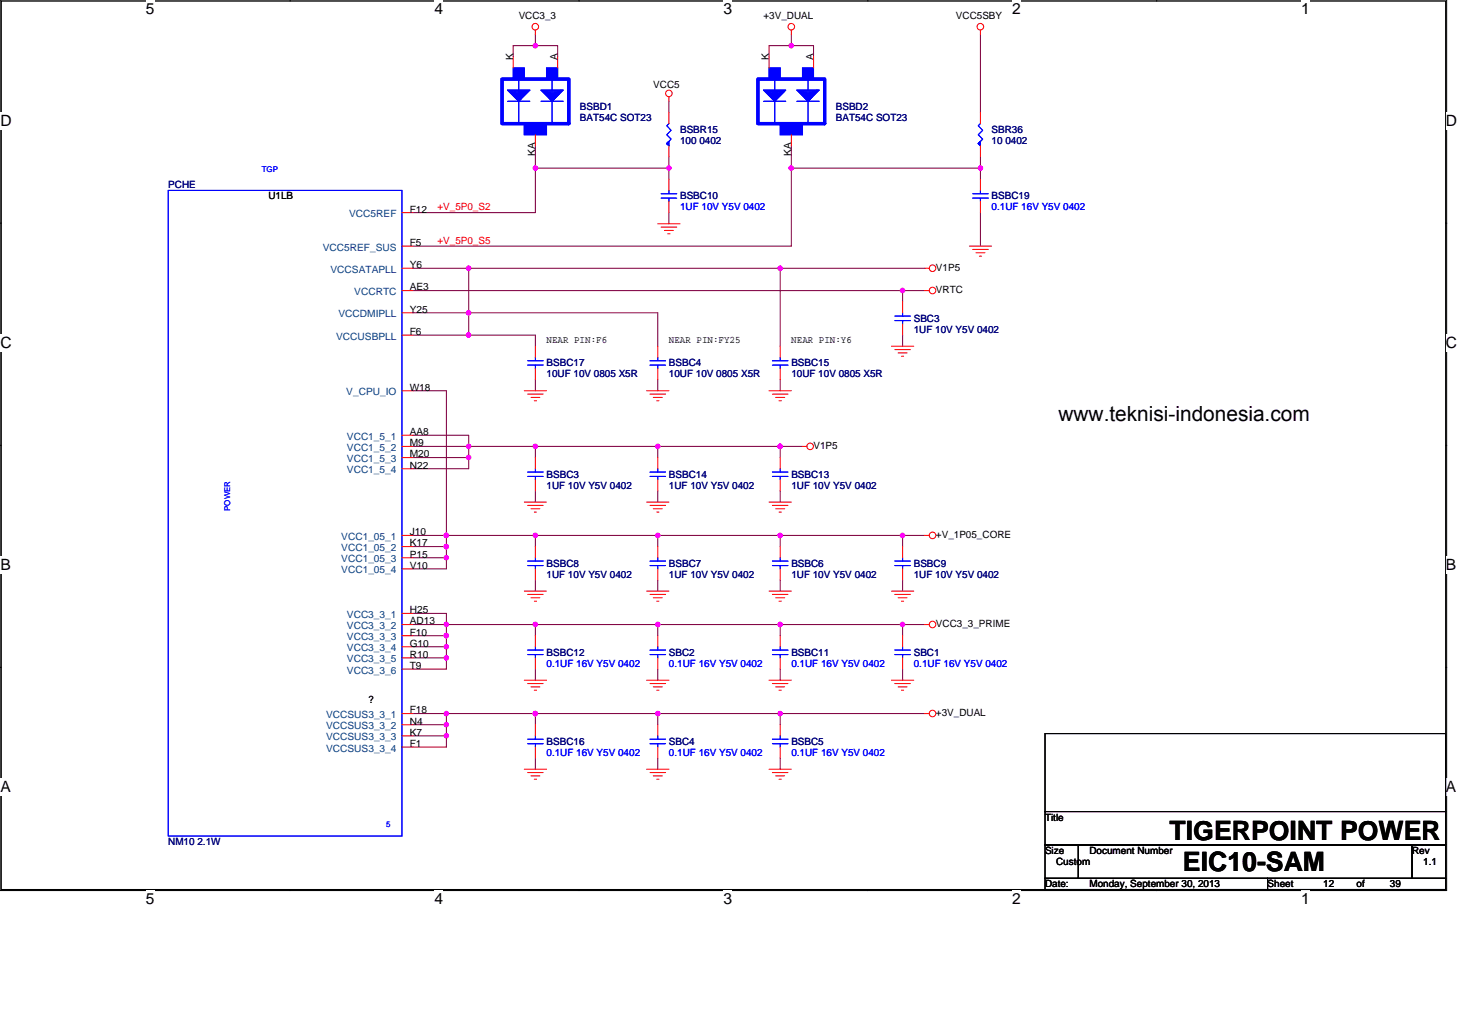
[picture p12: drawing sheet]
<svg xmlns="http://www.w3.org/2000/svg" width="297mm" height="210mm" viewBox="0 0 297 210" stroke-linecap="round" stroke-linejoin="round" font-family="sans-serif">
<path d="M0 0h293.9v180.8h-293.9zM.3 .2h293.4v180.4h-293.4z" fill="none" stroke="#000" stroke-width=".21"/>
<g fill="#fff">
<path d="M29.6 .1h1.8v3.5h-1.8z"/>
<path d="M29.6 180.8h1.8v3.5h-1.8z"/>
</g>
<path d="M58.9 0v.2M58.9 180.6v.3" fill="none" stroke="#000" stroke-width=".21"/>
<g fill="#fff">
<path d="M88.3 .1h1.7v3.5h-1.7z"/>
<path d="M88.3 180.8h1.7v3.5h-1.7z"/>
</g>
<path d="M117.6 0v.2M117.6 180.6v.3" fill="none" stroke="#000" stroke-width=".21"/>
<g fill="#fff">
<path d="M147 .1h1.7v3.5h-1.7z"/>
<path d="M147 180.8h1.7v3.5h-1.7z"/>
</g>
<path d="M176.3 0v.2M176.3 180.6v.3" fill="none" stroke="#000" stroke-width=".21"/>
<g fill="#fff">
<path d="M205.7 .1h1.7v3.5h-1.7z"/>
<path d="M205.7 180.8h1.7v3.5h-1.7z"/>
</g>
<path d="M235 0v.2M235 180.6v.3" fill="none" stroke="#000" stroke-width=".21"/>
<g fill="#fff">
<path d="M264.3 .1h1.8v3.5h-1.8z"/>
<path d="M264.3 180.8h1.8v3.5h-1.8z"/>
<path d="M.1 22.8h2.3v3.5h-2.3z"/>
<path d="M293.8 22.8h2.3v3.5h-2.3z"/>
<path d="M.1 67.9h2.3v3.5h-2.3z"/>
<path d="M293.8 67.9h2.3v3.5h-2.3z"/>
</g>
<path d="M0 45.3h.3M293.7 45.3h.2" fill="none" stroke="#000" stroke-width=".21"/>
<g fill="#fff">
<path d="M.1 113h2.1v3.5h-2.1z"/>
<path d="M293.8 113h2.1v3.5h-2.1z"/>
</g>
<path d="M0 90.4h.3M293.7 90.4h.2" fill="none" stroke="#000" stroke-width=".21"/>
<g fill="#fff">
<path d="M.1 158.1h2.1v3.5h-2.1z"/>
<path d="M293.7 158.1h2.2v3.5h-2.2z"/>
</g>
<path d="M0 135.5h.3M293.7 135.5h.2M212.3 149h81.4v15.8h-81.4zM212.3 178.4h45.2v2.2h-45.2zM212.3 164.8h81.4v6.8h-81.4zM212.3 171.6h6.8v6.8h-6.8zM219.1 171.6h67.8v6.8h-67.8zM257.5 178.4h36.2v2.2h-36.2zM286.9 171.6h6.8v6.8h-6.8z" fill="none" stroke="#000" stroke-width=".21"/>
<g fill="none" stroke="#800040" stroke-width=".21">
<path d="M108.8 9.3h4.5v2.2M108.8 7v2.3M108.8 9.3h-4.5v2.2M160.8 9.3h4.5v2.2M160.8 7v2.3M160.8 9.3h-4.6v2.2M199.2 7v15.8M108.8 34.1v9.1h-24.9M108.8 29.6v4.5M108.8 34.1h27.1M135.9 20.6v2.2M135.9 31.9v2.2"/>
<path d="M135.9 34.1v2.3M160.8 34.1h38.4M160.8 34.1v15.9h-76.9M160.8 29.6v4.5M199.2 34.1v2.3M199.2 31.9v2.2M83.9 59h99.5v2.3M83.9 54.5h11.3v9h38.4v6.8M95.2 54.5h63.3M135.9 43.2v2.2M158.5 54.5v15.8M158.5 54.5h29.4"/>
<path d="M183.4 59h4.5M199.2 43.2v6.8M83.9 68.1h11.3M83.9 63.5h11.3v4.6M83.9 79.4h6.8v29.3M95.2 68.1h13.6v2.2M108.8 77.1v2.3M133.6 77.1v2.3M158.5 77.1v2.3M183.4 68.1v2.2M83.9 92.9h11.3M83.9 88.4h11.3v2.3"/>
<path d="M83.9 90.7h11.3M95.2 90.7h13.6v2.2M95.2 92.9v2.3h-11.3M95.2 90.7v2.2M108.8 90.7h24.8M108.8 99.7v2.3M133.6 90.7h24.9M133.6 99.7v2.3M133.6 90.7v2.2M158.5 90.7h4.5M158.5 99.7v2.3M158.5 90.7v2.2"/>
<path d="M83.9 111h6.8M83.9 113.3h6.8M83.9 108.7h6.8M90.7 108.7h18.1v2.3M90.7 113.3v2.2h-6.8M90.7 108.7v2.3M90.7 111v2.3M108.8 117.8v2.2M108.8 108.7h24.8v2.3M133.6 108.7h24.9v2.3M133.6 117.8v2.2M158.5 117.8v2.2"/>
<path d="M158.5 108.7h24.9v2.3M183.4 108.7h4.5M183.4 117.8v2.2M83.9 124.6h6.8v2.2M83.9 126.8h6.8M83.9 133.6h6.8M83.9 131.3h6.8M83.9 129.1h6.8M90.7 126.8h42.9M90.7 129.1v2.2M90.7 133.6v2.3h-6.8M90.7 131.3v2.3"/>
<path d="M90.7 126.8v2.3M108.8 135.9v2.2M108.8 126.8v2.3M133.6 126.8h24.9M133.6 135.9v2.2M133.6 126.8v2.3M158.5 135.9v2.2M158.5 126.8v2.3M158.5 126.8h24.9M183.4 135.9v2.2M183.4 126.8v2.3M183.4 126.8h4.5"/>
<path d="M83.9 147.2h6.8M83.9 149.4h6.8M83.9 144.9h6.8M90.7 144.9h18.1M90.7 149.4v2.3h-6.8M90.7 144.9v2.3M90.7 147.2v2.2M108.8 153.9v2.3M108.8 144.9v2.3M108.8 144.9h24.8M133.6 144.9h24.9M133.6 153.9v2.3"/>
<path d="M133.6 144.9v2.3M158.5 153.9v2.3M158.5 144.9v2.3M158.5 144.9h29.4"/>
</g>
<g fill="#f0f" stroke="#f0f" stroke-width=".21">
<circle cx="90.7" cy="113.2" r=".43"/>
<circle cx="95.2" cy="68" r=".44"/>
<circle cx="90.7" cy="111" r=".44"/>
<circle cx="90.7" cy="108.7" r=".44"/>
<circle cx="90.7" cy="133.6" r=".44"/>
<circle cx="90.7" cy="149.4" r=".44"/>
<circle cx="183.4" cy="108.7" r=".45"/>
<circle cx="160.8" cy="9.3" r=".45"/>
<circle cx="108.8" cy="9.3" r=".45"/>
<circle cx="90.7" cy="131.3" r=".44"/>
<circle cx="90.7" cy="129.1" r=".44"/>
<circle cx="183.4" cy="59" r=".45"/>
<circle cx="95.2" cy="92.9" r=".45"/>
<circle cx="95.2" cy="90.6" r=".44"/>
<circle cx="90.7" cy="126.8" r=".44"/>
<circle cx="90.7" cy="147.2" r=".43"/>
<circle cx="108.8" cy="144.9" r=".45"/>
<circle cx="90.7" cy="144.9" r=".44"/>
<circle cx="95.2" cy="63.5" r=".45"/>
<circle cx="95.2" cy="54.5" r=".45"/>
<circle cx="135.9" cy="34.1" r=".43"/>
<circle cx="108.8" cy="34.1" r=".44"/>
<circle cx="133.6" cy="126.8" r=".45"/>
<circle cx="183.4" cy="126.8" r=".45"/>
<circle cx="158.5" cy="126.8" r=".44"/>
<circle cx="158.5" cy="144.9" r=".44"/>
<circle cx="108.8" cy="108.7" r=".45"/>
<circle cx="133.6" cy="108.7" r=".45"/>
<circle cx="158.5" cy="108.7" r=".44"/>
<circle cx="108.8" cy="126.8" r=".45"/>
<circle cx="158.5" cy="90.6" r=".43"/>
<circle cx="158.5" cy="54.5" r=".44"/>
<circle cx="133.6" cy="90.6" r=".44"/>
<circle cx="133.6" cy="144.9" r=".45"/>
<circle cx="108.8" cy="90.6" r=".44"/>
<circle cx="199.2" cy="34.1" r=".44"/>
<circle cx="160.8" cy="34.1" r=".44"/>
</g>
<g fill="none" stroke="#f00" stroke-width=".21">
<path d="M104.3 11.5v2.3M108.8 6.1v.9M113.3 11.5v2.3M135.9 19.7v.9M156.2 11.5v2.3M160.8 6.1v.9M165.3 11.5v2.3M199.2 6.1v.9M108.8 27.4v2.2M135.9 22.8v2.3M135.9 29.6v2.3M135.9 36.4v2.3"/>
<path d="M160.8 27.4v2.2M199.2 22.8v2.3M199.2 29.6v2.3M199.2 36.4v2.3M81.7 59h2.2M81.7 54.5h2.2M81.7 50h2.2M81.7 43.2h2.2M133.6 45.4h4.6M134.3 46.1h3.2M135 46.8h1.8M135.7 47.5h.4"/>
<path d="M135.9 40.9v2.3M187.9 59h.9M187.9 54.5h.9M197 50h4.5M197.6 50.7h3.2M198.3 51.3h1.8M199 52h.4M199.2 40.9v2.3M81.7 79.4h2.2M81.7 68.1h2.2M81.7 63.5h2.2M106.5 79.4h4.5"/>
<path d="M108.8 70.3v2.3M108.8 74.8v2.3M131.4 79.4h4.5M133.6 70.3v2.3M133.6 74.8v2.3M156.2 79.4h4.6M158.5 70.3v2.3M158.5 74.8v2.3M181.1 70.3h4.5M181.8 71h3.2M182.5 71.7h1.8M183.2 72.3h.4"/>
<path d="M183.4 61.3v2.2M183.4 65.8v2.3M81.7 90.7h2.2M81.7 92.9h2.2M81.7 95.2h2.2M81.7 88.4h2.2M107.2 80h3.2M107.9 80.7h1.8M108.6 81.4h.4M108.8 92.9v2.3M108.8 97.4v2.3M132.1 80h3.1"/>
<path d="M132.7 80.7h1.9M133.4 81.4h.5M133.6 92.9v2.3M133.6 97.4v2.3M156.9 80h3.2M157.6 80.7h1.8M158.3 81.4h.4M158.5 92.9v2.3M158.5 97.4v2.3M163 90.7h.9M81.7 115.5h2.2M81.7 113.3h2.2"/>
<path d="M81.7 111h2.2M81.7 108.7h2.2M106.5 102h4.5M107.2 102.6h3.2M107.9 103.3h1.8M108.6 104h.4M108.8 111v2.3M108.8 115.5v2.3M131.4 102h4.5M132.1 102.6h3.1M132.7 103.3h1.9M133.4 104h.5"/>
<path d="M133.6 111v2.3M133.6 115.5v2.3M156.2 102h4.6M156.9 102.6h3.2M157.6 103.3h1.8M158.3 104h.4M158.5 111v2.3M158.5 115.5v2.3M183.4 111v2.3M183.4 115.5v2.3M187.9 108.7h.9M81.7 135.9h2.2"/>
<path d="M81.7 133.6h2.2M81.7 131.3h2.2M81.7 129.1h2.2M81.7 126.8h2.2M81.7 124.6h2.2M106.5 138.1h4.5M106.5 120h4.5M107.2 138.8h3.2M107.2 120.7h3.2M107.9 139.5h1.8M107.9 121.4h1.8M108.6 122.1h.4"/>
<path d="M108.8 129.1v2.2M108.8 133.6v2.3M131.4 138.1h4.5M131.4 120h4.5M132.1 138.8h3.1M132.1 120.7h3.1M132.7 139.5h1.9M132.7 121.4h1.9M133.4 122.1h.5M133.6 129.1v2.2M133.6 133.6v2.3M156.2 138.1h4.6"/>
<path d="M156.2 120h4.6M156.9 138.8h3.2M156.9 120.7h3.2M157.6 139.5h1.8M157.6 121.4h1.8M158.3 122.1h.4M158.5 129.1v2.2M158.5 133.6v2.3M181.1 138.1h4.5M181.1 120h4.5M181.8 138.8h3.2M181.8 120.7h3.2"/>
<path d="M182.5 139.5h1.8M182.5 121.4h1.8M183.2 122.1h.4M183.4 129.1v2.2M183.4 133.6v2.3M187.9 126.8h.9M81.7 151.7h2.2M81.7 149.4h2.2M81.7 147.2h2.2M81.7 144.9h2.2M106.5 156.2h4.5M107.2 156.9h3.2"/>
<path d="M107.9 157.6h1.8M108.6 140.2h.4M108.6 158.2h.4M108.8 147.2v2.2M108.8 151.7v2.2M131.4 156.2h4.5M132.1 156.9h3.1M132.7 157.6h1.9M133.4 140.2h.5M133.4 158.2h.5M133.6 147.2v2.2M133.6 151.7v2.2"/>
<path d="M156.2 156.2h4.6M156.9 156.9h3.2M157.6 157.6h1.8M158.3 140.2h.4M158.3 158.2h.4M158.5 147.2v2.2M158.5 151.7v2.2M183.2 140.2h.4M187.9 144.9h.9"/>
<circle cx="108.8" cy="5.4" r=".67"/>
<circle cx="135.9" cy="19" r=".67"/>
<circle cx="160.8" cy="5.4" r=".67"/>
<circle cx="199.2" cy="5.4" r=".67"/>
<circle cx="189.5" cy="59" r=".67"/>
<circle cx="189.5" cy="54.5" r=".67"/>
<circle cx="164.6" cy="90.6" r=".67"/>
<circle cx="189.5" cy="108.7" r=".67"/>
<circle cx="189.5" cy="126.8" r=".67"/>
<circle cx="189.5" cy="144.9" r=".67"/>
</g>
<g fill="none" stroke="#00f" stroke-width=".21">
<path d="M103.1 18.3h4.6l-2.3 2.3zM103.4 18.3l2 2.3M103.6 18.3l1.8 2.3M103.8 18.3l1.6 2.3M104 18.3l1.4 2.3M104.3 18.3l1.1 2.3M104.5 18.3l.9 2.3M104.7 18.3l.7 2.3M104.9 18.3l.5 2.3M105.2 18.3l.2 2.3M105.4 16.1v4.5M105.6 18.3l-.2 2.3"/>
<path d="M105.9 18.3l-.5 2.3M106.1 18.3l-.7 2.3M106.3 18.3l-.9 2.3M106.5 18.3l-1.1 2.3M106.7 18.3l-1.3 2.3M107 18.3l-1.6 2.3M107.2 18.3l-1.8 2.3M107.4 18.3l-2 2.3M109.9 18.3h4.5l-2.2 2.3zM110.1 18.3l2.1 2.3M110.4 18.3l1.8 2.3M110.6 18.3l1.6 2.3"/>
<path d="M110.8 18.3l1.4 2.3M111 18.3l1.2 2.3M111.3 18.3l.9 2.3M111.5 18.3l.7 2.3M111.7 18.3l.5 2.3M111.9 18.3l.3 2.3M112.2 16.1v4.5M112.4 18.3l-.2 2.3M112.6 18.3l-.4 2.3M112.9 18.3l-.7 2.3M113.1 18.3l-.9 2.3M113.3 18.3l-1.1 2.3"/>
<path d="M113.5 18.3l-1.3 2.1 1.5-2.1M114 18.3l-1.8 2.3M114.2 18.3l-2 2.3M155.1 18.3h4.5l-2.2 2.3zM155.3 18.3l2.1 2.3M155.6 18.3l1.8 2.3M155.8 18.3l1.6 2.3M156 18.3l1.4 2.3M156.2 18.3l1.2 2.3M156.5 18.3l.9 2.3M156.7 18.3l.7 2.3M156.9 18.3l.5 2.3"/>
<path d="M157.2 18.3l.2 2.3M157.4 16.1v4.5M157.6 18.3l-.2 2.3M157.8 18.3l-.4 2.3M158.1 18.3l-.7 2.3M158.3 18.3l-.9 2.3M158.5 18.3l-1.1 2.3M158.7 18.3l-1.3 2.3M159 18.3l-1.6 2.3M159.2 18.3l-1.8 2.3M159.4 18.3l-2 2.3M161.9 18.3h4.5l-2.2 2.3z"/>
<path d="M162.1 18.3l2.1 2.3M162.4 18.3l1.8 2.3M162.6 18.3l1.6 2.3M162.8 18.3l1.4 2.3M163 18.3l1.2 2.3M163.3 18.3l.9 2.3M163.5 18.3l.7 2.3M163.7 18.3l.5 2.3M163.9 18.3l.3 2.3M164.2 16.1v4.5M164.4 18.3l-.2 2.3M164.6 18.3l-.4 2.3"/>
<path d="M164.8 18.3l-.6 2.3M165.1 18.3l-.9 2.3M165.3 18.3l-1.1 2.3M165.5 18.3l-1.3 2.1 1.6-2.1M166 18.3l-1.8 2.3M166.2 18.3l-2 2.3M34.2 38.7h47.5v131.1h-47.5zM103.1 20.6h4.6M105.4 20.6v4.5M109.9 20.6h4.5M112.2 20.6v4.5M134.3 39.3h3.2"/>
<path d="M135.9 38.7v.6M135.9 25.1l-.4 .4 .9 1-.9 .9 .9 .9-.9 .9 .4 .4M155.1 20.6h4.5M157.4 20.6v4.5M161.9 20.6h4.5M164.2 20.6v4.5M197.6 39.3h3.2M199.2 25.1l-.4 .4 .9 1-.9 .9 .9 .9-.9 .9 .4 .4M199.2 38.7v.6M134.3 40.2h3.2M135.9 40.2v.7M197.6 40.2h3.2"/>
<path d="M199.2 40.2v.7M107.2 74.1h3.2M107.2 73.3h3.2M108.8 74.1v.7M108.8 72.6v.7M132.1 73.3h3.1M132.1 74.1h3.1M133.6 74.1v.7M133.6 72.6v.7M156.9 73.3h3.2M156.9 74.1h3.2M158.5 74.1v.7"/>
<path d="M158.5 72.6v.7M181.8 65.1h3.2M181.8 64.2h3.2M183.4 65.1v.7M183.4 63.5v.7M107.2 96.8h3.2M107.2 95.9h3.2M108.8 96.8v.6M108.8 95.2v.7M132.1 95.9h3.1M132.1 96.8h3.1M133.6 96.8v.6"/>
<path d="M133.6 95.2v.7M156.9 95.9h3.2M156.9 96.8h3.2M158.5 96.8v.6M158.5 95.2v.7M107.2 114.9h3.2M107.2 113.9h3.2M108.8 114.9v.6M108.8 113.3v.6M132.1 113.9h3.1M132.1 114.9h3.1M133.6 114.9v.6"/>
<path d="M133.6 113.3v.6M156.9 113.9h3.2M156.9 114.9h3.2M158.5 114.9v.6M158.5 113.3v.6M181.8 114.9h3.2M181.8 113.9h3.2M183.4 114.9v.6M183.4 113.3v.6M107.2 132.9h3.2M107.2 132h3.2M108.8 132.9v.7"/>
<path d="M108.8 131.3v.7M132.1 132h3.1M132.1 132.9h3.1M133.6 132.9v.7M133.6 131.3v.7M156.9 132h3.2M156.9 132.9h3.2M158.5 132.9v.7M158.5 131.3v.7M181.8 132.9h3.2M181.8 132h3.2M183.4 132.9v.7"/>
<path d="M183.4 131.3v.7M107.2 151h3.2M107.2 150.1h3.2M108.8 151v.7M108.8 149.4v.7M132.1 150.1h3.1M132.1 151h3.1M133.6 151v.7M133.6 149.4v.7M156.9 150.1h3.2M156.9 151h3.2M158.5 151v.7"/>
<path d="M158.5 149.4v.7"/>
</g>
<g fill="#00f" stroke="#00f" stroke-width=".21">
<path d="M198.8 29.2l.4-.5v.9l-.4-.4 .4-.5z" fill-rule="evenodd"/>
<path d="M198.8 29.2l.4-.5v.9l-.4-.4 .4-.5z" fill-rule="evenodd"/>
<path d="M160.8 25.1h2.2v2.3h-2.2z" fill-rule="evenodd"/>
<path d="M163 13.8h2.3v2.3h-2.3z" fill-rule="evenodd"/>
<path d="M156.2 13.8h2.3v2.3h-2.3z" fill-rule="evenodd"/>
<path d="M158.5 25.1h2.3v2.3h-2.3z" fill-rule="evenodd"/>
<path d="M160.8 25.1h2.2v2.3h-2.2z" fill-rule="evenodd"/>
<path d="M163 13.8h2.3v2.3h-2.3z" fill-rule="evenodd"/>
<path d="M156.2 13.8h2.3v2.3h-2.3z" fill-rule="evenodd"/>
<path d="M158.5 25.1h2.3v2.3h-2.3z" fill-rule="evenodd"/>
<path d="M135.5 29.2l.4-.5v.9l-.4-.4 .4-.5z" fill-rule="evenodd"/>
<path d="M135.5 29.2l.4-.5v.9l-.4-.4 .4-.5z" fill-rule="evenodd"/>
<path d="M108.8 25.1h2.2v2.3h-2.2z" fill-rule="evenodd"/>
<path d="M111 13.8h2.3v2.3h-2.3z" fill-rule="evenodd"/>
<path d="M104.3 13.8h2.2v2.3h-2.2z" fill-rule="evenodd"/>
<path d="M106.5 25.1h2.3v2.3h-2.3z" fill-rule="evenodd"/>
<path d="M108.8 25.1h2.2v2.3h-2.2z" fill-rule="evenodd"/>
<path d="M111 13.8h2.3v2.3h-2.3z" fill-rule="evenodd"/>
<path d="M104.3 13.8h2.2v2.3h-2.2z" fill-rule="evenodd"/>
<path d="M106.5 25.1h2.3v2.3h-2.3z" fill-rule="evenodd"/>
</g>
<path d="M102 16.1h13.6v9h-13.6zM154 16.1h13.6v9h-13.6z" fill="none" stroke="#00f" stroke-width=".68"/>
<g font-size="5.4">
<text x="237.6" y="170.6">TIGERPOINT POWER</text>
<text x="240.3" y="177">EIC10-SAM</text>
</g>
<text font-size="4.2" x="215.1" y="85.4">www.teknisi-indonesia.com</text>
<g font-size="3.2">
<text x="29.6" y="2.9">5</text>
<text x="88.3" y="2.9">4</text>
<text x="147" y="2.9">3</text>
<text x="205.7" y="2.9">2</text>
<text x="264.3" y="2.9">1</text>
<text x=".1" y="25.6">D</text>
<text x="293.8" y="25.6">D</text>
<text x=".1" y="70.7">C</text>
<text x="293.8" y="70.7">C</text>
<text x=".1" y="115.8">B</text>
<text x="293.8" y="115.8">B</text>
<text x=".1" y="160.9">A</text>
<text x="293.8" y="160.9">A</text>
<text x="29.6" y="183.6">5</text>
<text x="88.3" y="183.6">4</text>
<text x="147" y="183.6">3</text>
<text x="205.7" y="183.6">2</text>
<text x="264.3" y="183.6">1</text>
</g>
<g font-size="2">
<text x="105.4" y="3.9">VCC3_3</text>
<text x="155.1" y="3.9">+3V_DUAL</text>
<text x="194.2" y="3.9">VCC5SBY</text>
<text x="104.2" y="12.2" transform="rotate(-90 104.2 12.2)">K</text>
<text x="113.3" y="12.2" transform="rotate(-90 113.3 12.2)">A</text>
<text x="132.7" y="17.9">VCC5</text>
<text x="156.2" y="12.2" transform="rotate(-90 156.2 12.2)">K</text>
<text x="165.3" y="12.2" transform="rotate(-90 165.3 12.2)">A</text>
<text x="108.8" y="31.7" transform="rotate(-90 108.8 31.7)">KA</text>
<text x="160.8" y="31.7" transform="rotate(-90 160.8 31.7)">KA</text>
<text x="54.5" y="40.5">U1LB</text>
<text x="83.2" y="43.2">F12</text>
<text x="83.2" y="50">F5</text>
<text x="83.2" y="59">AE3</text>
<text x="83.2" y="54.5">Y6</text>
<text x="190.2" y="59.5">VRTC</text>
<text x="190.2" y="54.9">V1P5</text>
<text x="83.2" y="63.5">Y25</text>
<text x="83.2" y="68">F6</text>
<text x="111" y="69.7">NEAR PIN:F6</text>
<text x="135.9" y="69.7">NEAR PIN:FY25</text>
<text x="160.8" y="69.7">NEAR PIN:Y6</text>
<text x="83.2" y="79.3">W18</text>
<text x="83.2" y="88.4">AA8</text>
<text x="83.2" y="90.6">M9</text>
<text x="83.2" y="92.9">M20</text>
<text x="83.2" y="95.2">N22</text>
<text x="165.3" y="91.1">V1P5</text>
<text x="83.2" y="113.2">P15</text>
<text x="83.2" y="111">K17</text>
<text x="83.2" y="108.7">J10</text>
<text x="190.2" y="109.2">+V_1P05_CORE</text>
<text x="83.2" y="115.5">V10</text>
<text x="83.2" y="124.5">H25</text>
<text x="83.2" y="131.3">G10</text>
<text x="83.2" y="129.1">F10</text>
<text x="83.2" y="126.8">AD13</text>
<text x="190.2" y="127.3">VCC3_3_PRIME</text>
<text x="83.2" y="135.8">T9</text>
<text x="83.2" y="133.6">R10</text>
<text x="74.9" y="142.7">?</text>
<text x="83.2" y="149.4">K7</text>
<text x="83.2" y="147.2">N4</text>
<text x="83.2" y="144.9">F18</text>
<text x="190.2" y="145.4">+3V_DUAL</text>
<text x="83.2" y="151.7">F1</text>
<text x="212.3" y="166.6">Title</text>
<text x="212.3" y="173.4">Size</text>
<text x="221.4" y="173.4">Document Number</text>
<text x="286.9" y="173.4">Rev</text>
<text x="214.6" y="175.7">Custom</text>
<text x="289.2" y="175.7">1.1</text>
<text x="212.3" y="180.2">Date:</text>
<text x="221.4" y="180.2">Monday, September 30, 2013</text>
<text x="257.5" y="180.2">Sheet</text>
<text x="268.8" y="180.2">12</text>
<text x="275.6" y="180.2">of</text>
<text x="282.4" y="180.2">39</text>
</g>
<g font-size="2" fill="#000080">
<text x="117.8" y="22.4">BSBD1</text>
<text x="169.8" y="22.4">BSBD2</text>
<text x="117.8" y="24.7">BAT54C SOT23</text>
<text x="138.2" y="26.9">BSBR15</text>
<text x="138.2" y="29.2">100 0402</text>
<text x="169.8" y="24.7">BAT54C SOT23</text>
<text x="201.5" y="26.9">SBR36</text>
<text x="201.5" y="29.2">10 0402</text>
<text x="34.2" y="38.2">PCHE</text>
<text x="138.2" y="40.5">BSBC10</text>
<text x="201.5" y="40.5">BSBC19</text>
<text x="185.6" y="65.3">SBC3</text>
<text x="185.6" y="67.6">1UF 10V Y5V 0402</text>
<text x="111" y="74.4">BSBC17</text>
<text x="111" y="76.6">10UF 10V 0805 X5R</text>
<text x="135.9" y="74.4">BSBC4</text>
<text x="135.9" y="76.6">10UF 10V 0805 X5R</text>
<text x="160.8" y="74.4">BSBC15</text>
<text x="160.8" y="76.6">10UF 10V 0805 X5R</text>
<text x="111" y="97">BSBC3</text>
<text x="111" y="99.3">1UF 10V Y5V 0402</text>
<text x="135.9" y="97">BSBC14</text>
<text x="135.9" y="99.3">1UF 10V Y5V 0402</text>
<text x="160.8" y="97">BSBC13</text>
<text x="160.8" y="99.3">1UF 10V Y5V 0402</text>
<text x="111" y="115.1">BSBC8</text>
<text x="111" y="117.3">1UF 10V Y5V 0402</text>
<text x="135.9" y="115.1">BSBC7</text>
<text x="135.9" y="117.3">1UF 10V Y5V 0402</text>
<text x="160.8" y="115.1">BSBC6</text>
<text x="160.8" y="117.3">1UF 10V Y5V 0402</text>
<text x="185.6" y="115.1">BSBC9</text>
<text x="185.6" y="117.3">1UF 10V Y5V 0402</text>
<text x="111" y="133.2">BSBC12</text>
<text x="135.9" y="133.2">SBC2</text>
<text x="160.8" y="133.2">BSBC11</text>
<text x="185.6" y="133.2">SBC1</text>
<text x="111" y="151.3">BSBC16</text>
<text x="135.9" y="151.3">SBC4</text>
<text x="160.8" y="151.3">BSBC5</text>
<text x="34.2" y="171.6">NM10 2.1W</text>
</g>
<g font-size="2" fill="#004080">
<text x="70.9" y="44.1">VCC5REF</text>
<text x="65.6" y="50.9">VCC5REF_SUS</text>
<text x="67.2" y="55.4">VCCSATAPLL</text>
<text x="72" y="59.9">VCCRTC</text>
<text x="68.8" y="64.4">VCCDMIPLL</text>
<text x="68.3" y="69">VCCUSBPLL</text>
<text x="70.4" y="80.3">V_CPU_IO</text>
<text x="70.5" y="89.3">VCC1_5_1</text>
<text x="70.5" y="91.6">VCC1_5_2</text>
<text x="70.5" y="93.8">VCC1_5_3</text>
<text x="70.5" y="96.1">VCC1_5_4</text>
<text x="69.3" y="111.9">VCC1_05_2</text>
<text x="69.3" y="109.6">VCC1_05_1</text>
<text x="69.3" y="116.4">VCC1_05_4</text>
<text x="69.3" y="114.2">VCC1_05_3</text>
<text x="70.5" y="125.5">VCC3_3_1</text>
<text x="70.5" y="130">VCC3_3_3</text>
<text x="70.5" y="127.7">VCC3_3_2</text>
<text x="70.5" y="136.8">VCC3_3_6</text>
<text x="70.5" y="134.5">VCC3_3_5</text>
<text x="70.5" y="132.2">VCC3_3_4</text>
<text x="66.2" y="148.1">VCCSUS3_3_2</text>
<text x="66.2" y="145.8">VCCSUS3_3_1</text>
<text x="66.2" y="152.6">VCCSUS3_3_4</text>
<text x="66.2" y="150.3">VCCSUS3_3_3</text>
</g>
<g font-size="2" fill="#f00">
<text x="88.9" y="42.7">+V_5P0_S2</text>
<text x="88.9" y="49.5">+V_5P0_S5</text>
</g>
<g font-size="2" fill="#00f">
<text x="138.2" y="42.7">1UF 10V Y5V 0402</text>
<text x="201.5" y="42.7">0.1UF 16V Y5V 0402</text>
<text x="111" y="135.4">0.1UF 16V Y5V 0402</text>
<text x="135.9" y="135.4">0.1UF 16V Y5V 0402</text>
<text x="160.8" y="135.4">0.1UF 16V Y5V 0402</text>
<text x="185.6" y="135.4">0.1UF 16V Y5V 0402</text>
<text x="111" y="153.5">0.1UF 16V Y5V 0402</text>
<text x="135.9" y="153.5">0.1UF 16V Y5V 0402</text>
<text x="160.8" y="153.5">0.1UF 16V Y5V 0402</text>
</g>
<g font-size="1.6" fill="#00f">
<text x="53.2" y="34.9">TGP</text>
<text x="46.8" y="103.8" transform="rotate(-90 46.8 103.8)">POWER</text>
<text x="78.5" y="168">5</text>
</g>
</svg>
